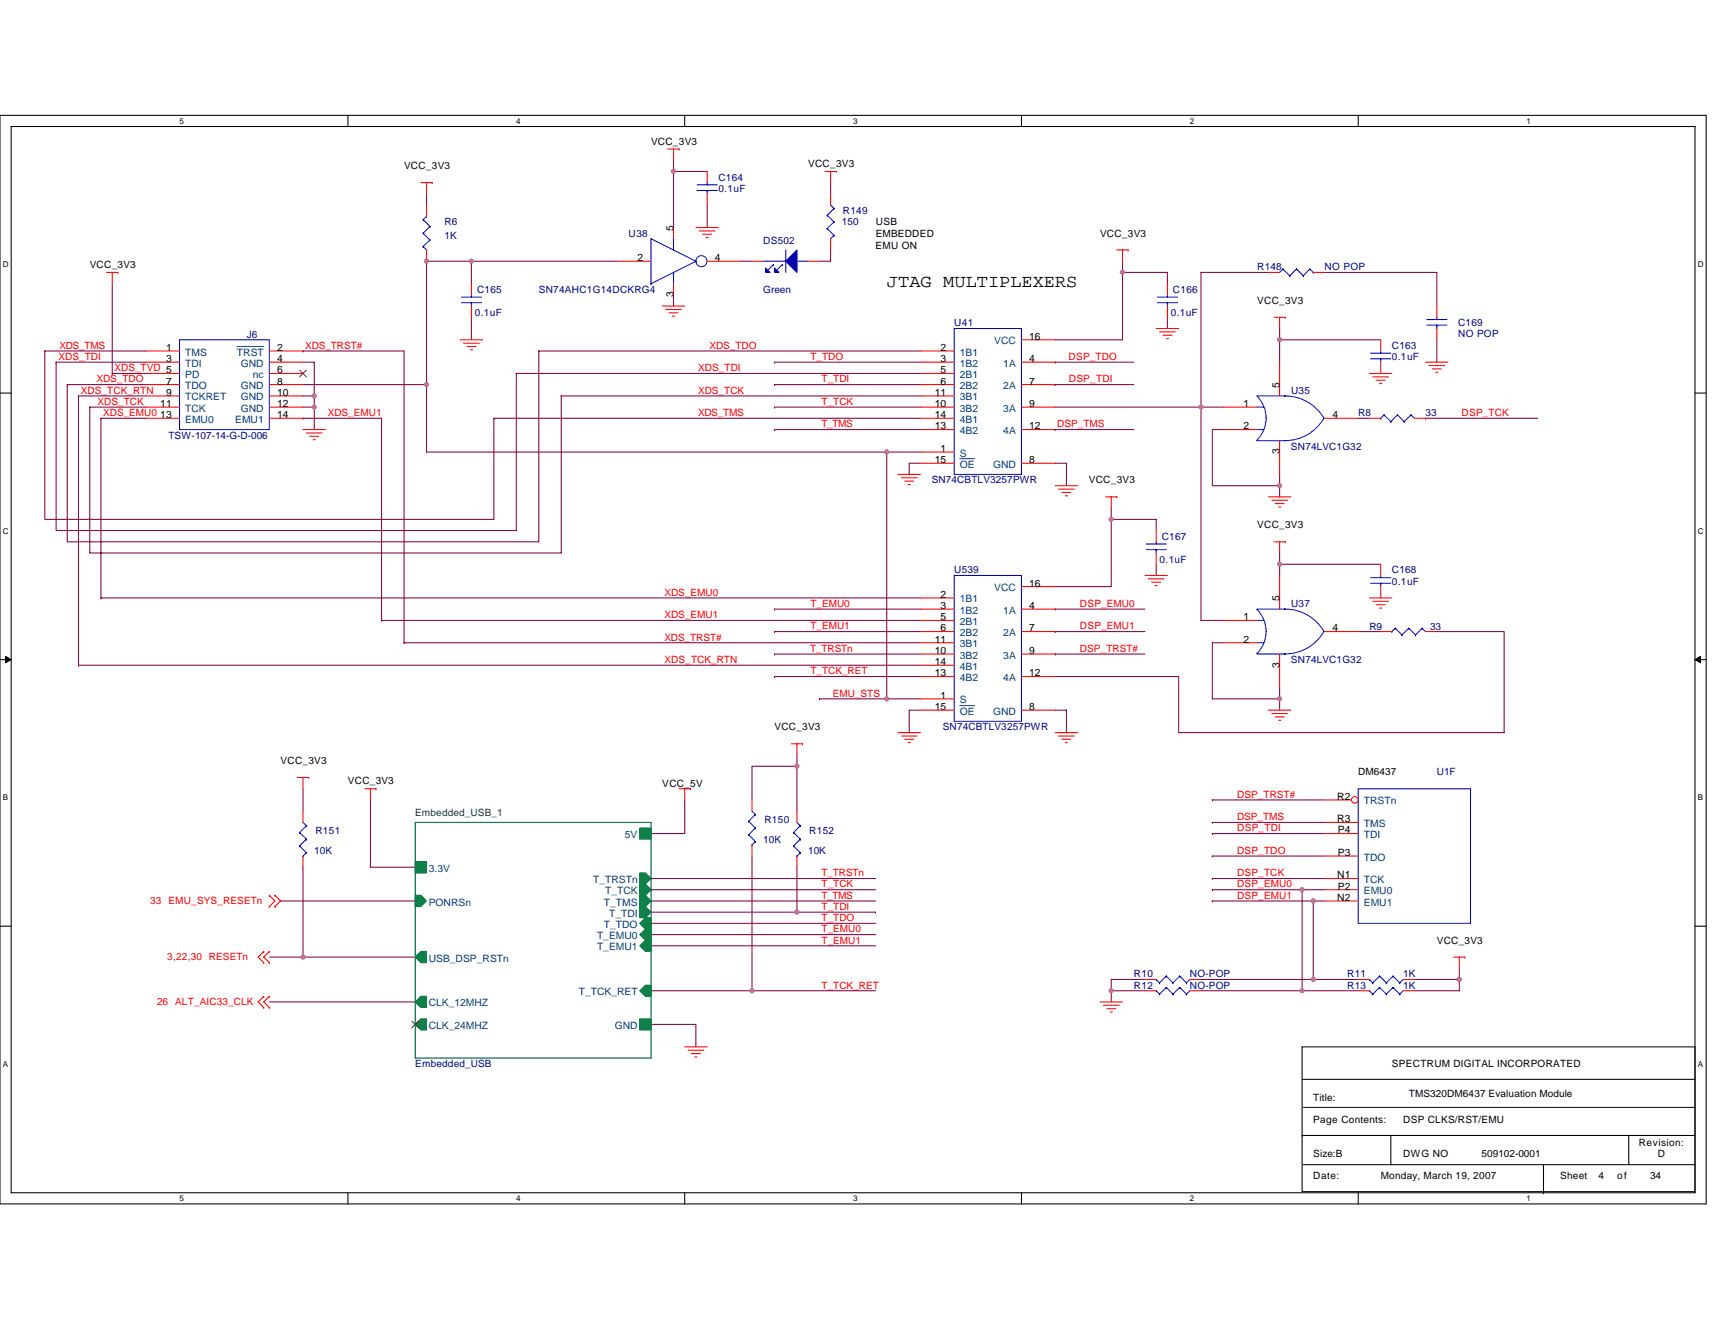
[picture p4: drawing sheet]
<svg xmlns="http://www.w3.org/2000/svg" width="279mm" height="216mm" viewBox="0 0 279 216" stroke-linecap="round" stroke-linejoin="round" font-family="sans-serif">
<path d="M0 18.8h278v177.4h-278zM1.8 20.6h274.3v173.8h-274.3z" fill="none" stroke="#000" stroke-width=".17"/>
<g fill="#fff">
<path d="M29.3 19h.7v1.4h-.7z"/>
<path d="M29.3 194.5h.7v1.5h-.7z"/>
</g>
<path d="M56.7 18.8v1.8M56.7 194.4v1.8" fill="none" stroke="#000" stroke-width=".17"/>
<g fill="#fff">
<path d="M84.1 19h.7v1.4h-.7z"/>
<path d="M84.1 194.5h.7v1.5h-.7z"/>
</g>
<path d="M111.5 18.8v1.8M111.5 194.4v1.8" fill="none" stroke="#000" stroke-width=".17"/>
<g fill="#fff">
<path d="M139 19h.7v1.4h-.7z"/>
<path d="M139 194.5h.7v1.5h-.7z"/>
</g>
<path d="M166.4 18.8v1.8M166.4 194.4v1.8" fill="none" stroke="#000" stroke-width=".17"/>
<g fill="#fff">
<path d="M193.8 19h.8v1.4h-.8z"/>
<path d="M193.8 194.5h.8v1.5h-.8z"/>
</g>
<path d="M221.3 18.8v1.8M221.3 194.4v1.8" fill="none" stroke="#000" stroke-width=".17"/>
<g fill="#fff">
<path d="M248.7 19h.7v1.4h-.7z"/>
<path d="M248.7 194.5h.7v1.5h-.7z"/>
<path d="M.5 42.3h.9v1.5h-.9z"/>
<path d="M276.6 42.3h1v1.5h-1z"/>
<path d="M.5 85.8h.9v1.4h-.9z"/>
<path d="M276.6 85.8h1v1.4h-1z"/>
</g>
<path d="M0 64.1h1.8M276.1 64.1h1.9" fill="none" stroke="#000" stroke-width=".17"/>
<g fill="#fff">
<path d="M.5 129.2h.8v1.5h-.8z"/>
<path d="M276.6 129.2h.9v1.5h-.9z"/>
</g>
<path d="M0 107.5h1.8M276.1 107.5h1.9" fill="none" stroke="#000" stroke-width=".17"/>
<path d="M.9 107l.9 .5-.9 .5zM276.1 107.5l1-.5v1z" fill="#000" stroke="#000" stroke-width=".16"/>
<g fill="#fff">
<path d="M.5 172.6h.8v1.5h-.8z"/>
<path d="M276.6 172.6h.9v1.5h-.9z"/>
</g>
<path d="M0 150.9h1.8M276.1 150.9h1.9M212.1 170.6h64v23.6h-64zM212.1 175.9h64M212.1 185h.1M212.1 185h64M212.3 189.8h63.8M212.3 180.4h63.8M226.6 185v4.8M251.5 194.4h.1M251.5 189.8v4.6M265.3 185v4.8" fill="none" stroke="#000" stroke-width=".17"/>
<g fill="none" stroke="#800040" stroke-width=".17">
<path d="M69.5 31.6v1.8M109.7 27.9h5.5M109.7 26.1v1.8M109.7 27.9v9.2M115.2 33.4v3.7M135.3 29.8v1.8M7.3 57.2h.1M7.3 57.2v27.4h73.2v-16.4M7.3 57.2h16.5M9.1 59h.1M9.1 59v27.4h75v-25.5M9.1 59h14.7"/>
<path d="M18.3 46.2v14.7M49.4 57.2h.1M49.4 57.2h16.4v47.5M49.4 59h1.8v5.5M76.8 51.7v3.7M76.8 42.6h-7.3v20.1M87.8 57.2h.1M87.8 57.2v31.1h-76.8v-25.6M87.8 57.2h62.1M100.6 42.6h-23.8v3.6M109.7 48v1.9M120.7 42.6h1.8"/>
<path d="M126.2 59h.1M126.2 59h23.7M135.3 40.7v1.9h-1.8M171.9 59h.1M171.9 59h12.8M182.9 44.4v11h-11M182.9 44.4h7.3v1.8M182.9 42.6v1.8M190.2 51.7v1.8M206.7 44.4h-11v21.9M208.5 55.4h16.4M208.5 55.4v3.6"/>
<path d="M208.5 53.5v1.9M215.8 44.4h18.3v5.5M234.1 55.4v3.6M11 62.7h.1M11 62.7h12.8M12.8 64.5h.1M12.8 64.5v43.9M12.8 64.5h11M14.6 66.3h.1M14.6 66.3h9.2M16.4 68.2h.1M16.4 68.2v29.2"/>
<path d="M16.4 68.2h7.4M18.3 60.9h.1M18.3 60.9h5.5M49.4 62.7h20.1M49.4 68.2h.1M49.4 68.2h12.8v32.9M49.4 66.3h1.8M49.4 64.5h1.8M51.2 64.5v1.8M51.2 66.3v3.7M69.5 62.7v11h75v40.2M80.5 68.2h.1"/>
<path d="M80.5 68.2h69.4M84.1 60.9h.1M84.1 60.9h65.8M91.4 64.5h.1M91.4 64.5v25.6h-76.8v-23.8M91.4 64.5h58.5M126.2 70h.1M126.2 62.7h.1M126.2 66.3h.1M126.2 70h23.7M126.2 62.7h23.7M126.2 66.3h23.7"/>
<path d="M144.5 73.7h5.4M149.9 75.5h-1.8v1.8M171.9 70h.1M171.9 62.7h.1M171.9 75.5h1.8v3.6M171.9 66.3h23.8M171.9 70h12.8M171.9 62.7h12.8M195.7 66.3h3.6M195.7 66.3v34.8h3.6M199.3 70h-1.8v9.1h11M208.5 79.1v1.9"/>
<path d="M208.5 77.3v1.8M221.3 68.2h1.8M232.2 68.2h.1M232.2 68.2h18.3M16.4 97.4h.1M16.4 97.4h133.5M126.2 99.3h.1M126.2 99.3h23.7M171.9 99.3h.1M171.9 99.3h14.6M181 84.6v11h-9.1M181 84.6h7.4v1.8"/>
<path d="M181 82.8v1.8M188.4 91.9v1.9M208.5 91.9v1.9M208.5 91.9h16.4M208.5 90.1v1.8M12.8 108.4h.1M12.8 108.4h137.1M62.2 101.1h.1M62.2 101.1h87.7M65.8 104.7h.1M65.8 104.7h84.1M126.2 110.2h.1"/>
<path d="M126.2 102.9h.1M126.2 106.6h.1M126.2 110.2h23.7M126.2 102.9h23.7M126.2 106.6h23.7M133.5 113.9h.1M133.5 113.9h11M144.5 113.9h5.4M149.9 115.7h-1.8v3.7M171.9 106.6h.1M171.9 102.9h.1M171.9 115.7h1.8"/>
<path d="M171.9 102.9h14.6M171.9 106.6h14.6M173.7 115.7h.1M173.7 115.7v3.7M199.3 104.7h-1.8v9.2h11M208.5 113.9v1.8M208.5 112.1v1.8M221.3 102.9h3.6M234.1 102.9h10.9v16.5h-53v-9.2h-20.1M49.4 128.5v3.7M60.3 130.3v11h7.3M111.5 130.3v5.5h-5.4"/>
<path d="M122.5 139.5v21.9M129.8 124.9h-7.3v5.4M129.8 124.9v7.3M129.8 123v1.9M197.5 134h.1M197.5 139.5h.1M197.5 135.8h.1M197.5 130.3h.1M197.5 134h18.3M197.5 139.5h18.3M197.5 135.8h18.3M197.5 130.3h18.3"/>
<path d="M43.9 156h23.7M45.7 146.8h21.9M49.4 141.3v14.7M106.1 150.5h.1M106.1 154.1h.1M106.1 152.3h.1M106.1 146.8h.1M106.1 148.6h23.7M106.1 143.2h.1M106.1 145h.1M106.1 150.5h36.5M106.1 154.1h36.5"/>
<path d="M106.1 152.3h36.5M106.1 146.8h36.5M106.1 143.2h36.5M106.1 145h36.5M129.8 141.3v7.3M129.8 148.6h12.8M142.6 148.6h.1M186.5 159.6h-5.5v1.8M195.7 159.6h18.3M197.5 143.2h.1M197.5 146.8h.1M197.5 145h.1"/>
<path d="M197.5 146.8h16.5M197.5 143.2h18.3M197.5 145h14.6M212.1 145h3.7M212.1 145v16.4M214 146.8h1.8M214 159.6h7.3M214 146.8v12.8M230.4 159.6h7.3M237.7 159.6v1.8h-7.3M237.7 157.8v1.8M43.9 163.3h23.7"/>
<path d="M106.1 166.9h7.3v3.7M106.1 161.4h16.4M122.5 161.4h.1M122.5 161.4h20.1M181 161.4h5.5M181 161.4v1.9M195.7 161.4h16.4M212.1 161.4h9.2"/>
</g>
<g fill="none" stroke="#f00" stroke-width=".17">
<path d="M68.6 29.8h1.8M69.5 29.8v1.8M69.5 33.4v1.8M70.4 29.8h.1M108.8 24.3h1.8M109.7 24.3v1.8M110.6 24.3h.1M113.4 37.1h3.6M113.9 37.6h2.6M114.5 38.2h1.4M115 38.7h.4M134.4 27.9h1.8"/>
<path d="M135.3 27.9v1.9M136.2 27.9h.1M17.4 44.4h1.8M18.3 44.4v1.8M19.2 44.4h.1M23.8 59h5.5M23.8 57.2h5.5M43.9 59h5.5M43.9 57.2h5.5M69.5 40.7v1.9M75 55.4h3.6M75.5 55.9h2.6"/>
<path d="M76.1 56.5h1.4M76.6 57h.4M107.9 49.9h3.6M108.4 50.4h2.6M109 51h1.4M109.5 51.5h.4M149.9 59h5.5M149.9 57.2h5.5M166.4 59h5.5M166.4 55.4h5.5M181.9 40.7h1.9M182.9 40.7v1.9"/>
<path d="M183.8 40.7h.1M188.4 53.5h3.6M188.9 54.1h2.6M189.5 54.6h1.4M190 55.2h.4M190.2 46.2v1.8M190.2 49.9v1.8M206.7 44.4h1.8M207.6 51.7h1.8M208.5 51.7v1.8M209.4 51.7h.1M214 44.4h1.8"/>
<path d="M224.9 55.4v1.8M224.9 59v1.9M232.2 59h3.7M232.8 59.6h2.6M234.1 49.9v1.8M234.1 53.5v1.9M23.8 68.2h5.5M23.8 62.7h5.5M23.8 64.5h5.5M23.8 66.3h5.5M23.8 60.9h5.5M43.9 68.2h5.5"/>
<path d="M43.9 62.7h5.5M43.9 64.5h5.5M43.9 66.3h5.5M43.9 60.9h5.5M49.4 70h3.6M49.9 70.5h2.6M50.5 71.1h1.4M51 71.6h.4M146.3 77.3h3.6M146.9 77.9h2.5M147.4 78.4h1.5M147.9 79h.4"/>
<path d="M149.9 68.2h5.5M149.9 62.7h5.5M149.9 64.5h5.5M149.9 66.3h5.5M149.9 70h5.5M149.9 73.7h5.5M149.9 75.5h5.5M149.9 60.9h5.5M166.4 62.7h5.5M166.4 66.3h5.5M166.4 70h5.5M166.4 75.5h5.5"/>
<path d="M171.9 79.1h3.7M172.4 79.7h2.6M223.1 60.9h3.7M223.1 68.2h1.8M223.6 61.4h2.6M224.2 62h1.5M224.7 62.5h.4M230.4 68.2h1.8M233.3 60.1h1.5M233.9 60.7h.4M149.9 99.3h5.5M149.9 97.4h5.5"/>
<path d="M166.4 99.3h5.5M166.4 95.6h5.5M173 80.2h1.5M173.5 80.8h.4M180.1 81h1.8M181 81v1.8M181.9 81h.1M186.5 93.8h3.7M187.1 94.3h2.5M187.6 94.9h1.5M188.2 95.4h.3M188.4 86.4v1.9"/>
<path d="M188.4 90.1v1.8M206.7 81h3.6M207.2 81.5h2.6M207.6 88.3h1.8M207.8 82.1h1.4M208.3 82.6h.4M208.5 88.3v1.8M208.5 93.8v5.5M209.4 88.3h.1M223.1 97.4h3.7M223.6 98h2.6M224.2 98.5h1.5"/>
<path d="M224.7 99.1h.4M224.9 91.9v1.9M224.9 95.6v1.8M146.3 119.4h3.6M146.9 119.9h2.5M149.9 108.4h5.5M149.9 102.9h5.5M149.9 104.7h5.5M149.9 106.6h5.5M149.9 110.2h5.5M149.9 113.9h5.5M149.9 115.7h5.5"/>
<path d="M149.9 101.1h5.5M166.4 102.9h5.5M166.4 106.6h5.5M166.4 110.2h5.5M166.4 115.7h5.5M171.9 119.4h3.7M172.4 119.9h2.6M199.3 104.7h5.5M199.3 101.1h5.5M206.7 115.7h3.6M207.2 116.3h2.6M207.8 116.8h1.4"/>
<path d="M208.3 117.4h.4M208.5 106.6v5.5M215.8 102.9h5.5M48.5 126.7h1.8M49.4 126.7v1.8M49.4 132.2v1.8M49.4 139.5v1.8M50.3 126.7h.1M59.4 128.5h1.9M60.3 128.5v1.8M61.3 128.5h.1M110.6 128.5h1.9"/>
<path d="M111.5 128.5v1.8M112.5 128.5h.1M128.9 121.2h1.8M129.8 121.2v1.8M129.8 132.2v1.8M129.8 139.5v1.8M130.7 121.2h.1M147.4 120.5h1.5M147.9 121h.4M173 120.5h1.5M173.5 121h.4M215.8 139.5h5.5"/>
<path d="M215.8 135.8h5.5M43 156.9h.1M43 155h.1M43 155l-.9 1 .9 .9M43.9 147.7h.1M43.9 145.9h.1M43.9 156.9h.1M43.9 155h.1M43.9 145.9l.9 .9-.9 .9M43.9 155l-.9 1 .9 .9M44.8 145.9h.1M44.8 147.7h.1"/>
<path d="M44.8 145.9l.9 .9-.9 .9M215.8 146.8h5.5M215.8 145h5.5M236.8 156h1.9M237.7 156v1.8M238.7 156h.1M43 164.2h.1M43 162.3h.1M43 162.3l-.9 1 .9 .9M43.9 164.2h.1M43.9 162.3h.1M43.9 162.3l-.9 1 .9 .9"/>
<path d="M111.5 170.6h3.7M112.1 171.1h2.6M112.6 171.7h1.5M113.2 172.2h.4M179.2 163.3h3.7M179.8 163.8h2.5M180.3 164.4h1.5M180.9 164.9h.3M186.5 161.4h1.9M193.8 161.4h1.9M221.3 161.4h1.8M228.6 161.4h1.8"/>
</g>
<g fill="none" stroke="#00f" stroke-width=".17">
<path d="M68.9 38h.1M68.9 35.8h.1M68.9 38l1.1 1.1M68.9 35.8l1.1 1.1M69.5 35.2h.1M69.5 35.2l-.6 .6M70 39.1h.1M70 36.9h.1M70 39.1l-1.1 1.1M70 36.9l-1.1 1.1M29.3 55.4h14.6v14.6h-14.6zM68.9 40.2h.1"/>
<path d="M68.9 40.2l.6 .5M155.4 53.5h11v23.8h-11zM188.5 49.3h3.3M188.5 48.4h3.3M190.2 48v.4M190.2 49.3h.1M190.2 49.3v.6M209 43.8h.1M209 43.8l-.5 .6M209 43.8l1.1 1.1M210.1 44.9h.1M211.2 43.8h.1"/>
<path d="M211.2 43.8l-1.1 1.1M211.2 43.8l1.1 1.1M212.3 44.9h.1M213.4 43.8h.1M213.4 43.8l-1.1 1.1M213.4 43.8l.6 .6M214 44.4h.1M223.3 58.5h3.3M223.3 57.6h3.3M224.9 57.2v.4M224.9 58.5h.1M224.9 58.5v.5"/>
<path d="M232.4 53h3.3M232.4 52.1h3.3M234.1 51.7v.4M234.1 53h.1M234.1 53v.5M224.9 68.2h.1M225.5 67.6h.1M225.5 67.6l1.1 1.1M225.5 67.6l-.6 .6M226.6 68.7h.1M227.7 67.6h.1M227.7 67.6l1.1 1.1"/>
<path d="M227.7 67.6l-1.1 1.1M228.8 68.7h.1M229.9 67.6h.1M229.9 67.6l.5 .6M229.9 67.6l-1.1 1.1M155.4 93.8h11v23.7h-11zM186.7 89.6h3.3M186.7 88.6h3.3M188.4 88.3v.3M188.4 89.6h.1M188.4 89.6v.5M204.7 99.3a5.1 5.1 0 0 1 0 7.2"/>
<path d="M204.8 99.3h4.6M209.4 99.3h-.1a7.3 7.3 0 0 1 6.4 3.6M223.3 95h3.3M223.3 94.1h3.3M224.9 93.8v.3M224.9 95h.1M224.9 95v.6M204.8 106.6h4.6M204.8 101.1h1.1M204.8 104.7h1.1M215.7 102.8a7.3 7.3 0 0 1-6.4 3.8h.1M48.8 135.7h.1"/>
<path d="M48.8 137.8h.1M48.8 135.7l1.1 1M48.8 137.8l1.1 1.1M49.4 139.5h.1M49.4 134l.5 .6M49.9 134.6h.1M49.9 136.7h.1M49.9 138.9h.1M49.9 134.6l-1.1 1.1M49.9 136.7l-1.1 1.1M49.9 138.9l-.5 .6M129.3 135.7h.1"/>
<path d="M129.3 137.8h.1M129.3 135.7l1.1 1M129.3 137.8l1.1 1.1M129.8 139.5h.1M129.8 134l.6 .6M130.4 134.6h.1M130.4 136.7h.1M130.4 138.9h.1M130.4 134.6l-1.1 1.1M130.4 136.7l-1.1 1.1M130.4 138.9l-.6 .6M221.3 128.5h18.3v22h-18.3z"/>
<path d="M188.4 161.4h.1M188.4 161.4l.5 .6M188.9 162h.1M190 160.9h.1M190 160.9l1.1 1.1M190 160.9l-1.1 1.1M191.1 162h.1M192.2 160.9h.1M192.2 160.9l1.1 1.1M192.2 160.9l-1.1 1.1M193.3 162h.1M193.8 161.4l-.5 .6"/>
<path d="M223.1 161.4h.1M223.1 161.4l.5 .6M223.6 162h.1M224.7 160.9h.1M224.7 160.9l1.1 1.1M224.7 160.9l-1.1 1.1M225.8 162h.1M226.9 160.9h.1M226.9 160.9l1.1 1.1M226.9 160.9l-1.1 1.1M228 162h.1M228.6 161.4l-.6 .6"/>
</g>
<path d="M38.6 56.5h4.4M156.4 74.7h2.4M156.4 115h2.4" fill="none" stroke="#004080" stroke-width=".16"/>
<g fill="#008040" stroke="#008040" stroke-width=".17">
<path d="M104.2 134.9h1.9v1.8h-1.9z" fill-rule="evenodd"/>
<path d="M67.6 156l1-1h.9v1.9h-.9z" fill-rule="evenodd"/>
<path d="M104.2 150.5l1-1h.9v1.9h-.9z" fill-rule="evenodd"/>
<path d="M104.2 144.1h1l.9 .9-.9 .9h-1z" fill-rule="evenodd"/>
<path d="M104.2 145.9h1l.9 .9-.9 .9h-1z" fill-rule="evenodd"/>
<path d="M104.2 142.2h1l.9 1-.9 .9h-1z" fill-rule="evenodd"/>
<path d="M104.2 152.3l1-.9h.9v1.8h-.9z" fill-rule="evenodd"/>
<path d="M104.2 154.1l1-.9h.9v1.8h-.9z" fill-rule="evenodd"/>
<path d="M104.2 147.7h1l.9 .9-.9 .9h-1z" fill-rule="evenodd"/>
<path d="M67.6 140.4h1.9v1.8h-1.9z" fill-rule="evenodd"/>
<path d="M67.6 145.9h1l.9 .9-.9 .9h-1z" fill-rule="evenodd"/>
<path d="M104.2 166h1.9v1.8h-1.9z" fill-rule="evenodd"/>
<path d="M104.2 161.4l1-.9h.9v1.8h-.9z" fill-rule="evenodd"/>
<path d="M67.6 163.3l1-1h.9v1.9h-.9z" fill-rule="evenodd"/>
<path d="M67.6 166.9l1-.9h.9v1.8h-.9z" fill-rule="evenodd"/>
</g>
<path d="M48.8 60.3l1.1 1.1M49.9 60.3l-1.1 1.1M67.1 166.4l1.1 1.1M68.2 166.4l-1.1 1.1" fill="none" stroke="#804000" stroke-width=".16"/>
<path d="M67.6 134h38.5v38.4h-38.5z" fill="none" stroke="#008000" stroke-width=".17"/>
<circle cx="220.7" cy="130.3" r=".54" fill="#fff" stroke="#f00" stroke-width=".17"/>
<g fill="none" stroke="#f00" stroke-width=".17">
<path d="M109.7 37.1v1.8M115.2 27.9v1.9M115.2 31.6v1.8M135.3 31.6v1.8M135.3 38.9v1.8M76.8 46.2v1.8M76.8 49.9v1.8M100.6 42.6h5.5M109.7 46.2v1.8M115.2 42.6h5.5M122.5 42.6h1.9M131.7 42.6h1.8"/>
<path d="M208.5 59v5.5M199.3 66.3h5.5M199.3 70h5.5M208.5 71.8v5.5M215.8 68.2h5.5M224.9 102.9h1.9M232.2 102.9h1.9M122.5 130.3v1.9M122.5 137.7v1.8M215.8 130.3h4.4M215.8 134h5.5M186.5 159.6h1.9"/>
<path d="M193.8 159.6h1.9M215.8 143.2h5.5M221.3 159.6h1.8M228.6 159.6h1.8"/>
</g>
<g fill="#00f" stroke="#00f" stroke-width=".17">
<path d="M129.8 40.7v3.7l-1.8-1.8z" fill-rule="evenodd"/>
<path d="M126.2 43.7l.7 .7h-.7z" fill-rule="evenodd"/>
<path d="M124.7 43.7l.8 .7h-.8z" fill-rule="evenodd"/>
</g>
<g fill="none" stroke="#00f" stroke-width=".17">
<path d="M109.7 38.9v1.8M113.6 31h3.3M113.6 30.1h3.3M115.2 29.8v.3M115.2 31h.1M115.2 31v.6M134.8 35.1h.1M134.8 37.3h.1M134.8 35.1l1.1 1.1M134.8 37.3l1.1 1.1M135.3 38.9h.1M135.3 33.4l.6 .6"/>
<path d="M135.9 34h.1M135.9 36.2h.1M135.9 38.4h.1M135.9 34l-1.1 1.1M135.9 36.2l-1.1 1.1M135.9 38.4l-.6 .5M75.2 49.3h3.2M75.2 48.4h3.2M76.8 48v.4M76.8 49.3h.1M76.8 49.3v.6M106.1 46.2h.1"/>
<path d="M109.7 44.4h.1M109.7 44.4v1.8M113.4 42.6l-7.3-3.7v7.3M113.4 42.6h.1M113.4 42.6l-7.3 3.6M124.4 42.6h3.6M126 43.1h.1M126 43.1l-.9 .9M127.5 43.1h.1M127.5 43.1l-1 .9M128 40.7v3.7M129.8 42.6h1.9"/>
<path d="M204.8 64.5a5.1 5.1 0 0 1-.1 7.3M204.8 64.5h4.6M204.8 71.8h4.6M204.8 66.3h1.1M204.8 70h1.1M209.4 64.5h-.1a7.3 7.3 0 0 1 6.4 3.7M215.7 68.1a7.3 7.3 0 0 1-6.4 3.7h.1M226.8 102.9h.1M227.3 102.4h.1M227.3 102.4l1.1 1.1M227.3 102.4l-.5 .5M228.4 103.5h.1"/>
<path d="M229.5 102.4h.1M229.5 102.4l1.1 1.1M229.5 102.4l-1.1 1.1M230.6 103.5h.1M231.7 102.4h.1M231.7 102.4l.5 .5M231.7 102.4l-1.1 1.1M122 133.8h.1M122 136h.1M122 133.8l1.1 1.1M122 136l1.1 1.1M122.5 137.7h.1"/>
<path d="M122.5 132.2l.6 .5M123.1 132.7h.1M123.1 134.9h.1M123.1 137.1h.1M123.1 132.7l-1.1 1.1M123.1 134.9l-1.1 1.1M123.1 137.1l-.6 .6M188.4 159.6h.1M188.4 159.6l.5 .5M190 159h.1M190 159l1.1 1.1M190 159l-1.1 1.1"/>
<path d="M192.2 159h.1M192.2 159l1.1 1.1M192.2 159l-1.1 1.1M193.8 159.6l-.5 .5M223.1 159.6h.1M223.1 159.6l.5 .5M224.7 159h.1M224.7 159l1.1 1.1M224.7 159l-1.1 1.1M226.9 159h.1M226.9 159l1.1 1.1M226.9 159l-1.1 1.1"/>
<path d="M228.6 159.6l-.6 .5M188.9 160.1h.1M191.1 160.1h.1M193.3 160.1h.1M223.6 160.1h.1M225.8 160.1h.1M228 160.1h.1"/>
<circle cx="114.3" cy="42.6" r=".9"/>
</g>
<g fill="#f0f" stroke="#f0f" stroke-width=".17">
<circle cx="129.8" cy="148.6" r=".35"/>
<circle cx="49.4" cy="155.9" r=".36"/>
<circle cx="181" cy="84.6" r=".35"/>
<circle cx="182.9" cy="44.4" r=".36"/>
<circle cx="51.2" cy="64.5" r=".36"/>
<circle cx="144.4" cy="113.9" r=".36"/>
<circle cx="144.4" cy="73.6" r=".36"/>
<circle cx="69.5" cy="62.7" r=".35"/>
<circle cx="69.5" cy="42.6" r=".35"/>
<circle cx="122.5" cy="161.4" r=".36"/>
<circle cx="129.8" cy="124.8" r=".35"/>
<circle cx="51.2" cy="66.3" r=".35"/>
<circle cx="109.7" cy="27.9" r=".36"/>
<circle cx="208.5" cy="91.9" r=".36"/>
<circle cx="208.5" cy="55.3" r=".36"/>
<circle cx="208.5" cy="79.1" r=".35"/>
<circle cx="208.5" cy="113.9" r=".36"/>
<circle cx="195.7" cy="66.3" r=".36"/>
<circle cx="212.1" cy="145" r=".35"/>
<circle cx="212.1" cy="161.4" r=".35"/>
<circle cx="214" cy="159.6" r=".36"/>
<circle cx="181" cy="161.4" r=".35"/>
<circle cx="237.7" cy="159.6" r=".36"/>
<circle cx="214" cy="146.8" r=".36"/>
<circle cx="76.8" cy="42.6" r=".36"/>
</g>
<text font-size="2.9" x="144.5" y="46.7">JTAG MULTIPLEXERS</text>
<g font-size="1.7">
<text x="109.7" y="37.6" transform="rotate(-90 109.7 37.6)">5</text>
<text x="103.9" y="42.5">2</text>
<text x="116.5" y="42.5">4</text>
<text x="109.7" y="48.4" transform="rotate(-90 109.7 48.4)">3</text>
<text x="27.1" y="57.2">1</text>
<text x="27.1" y="59">3</text>
<text x="45.1" y="59">4</text>
<text x="45.1" y="57.2">2</text>
<text x="153.2" y="57.2">2</text>
<text x="153.2" y="59">3</text>
<text x="167.7" y="59">4</text>
<text x="167.7" y="55.4">16</text>
<text x="27.1" y="62.7">7</text>
<text x="27.1" y="64.5">9</text>
<text x="45.1" y="62.7">8</text>
<text x="45.1" y="64.5">10</text>
<text x="45.1" y="60.8">6</text>
<text x="152.3" y="64.5">11</text>
<text x="153.2" y="60.8">5</text>
<text x="153.2" y="62.7">6</text>
<text x="167.7" y="62.7">7</text>
<text x="208.4" y="63.2" transform="rotate(-90 208.4 63.2)">5</text>
<text x="26.1" y="66.3">11</text>
<text x="26.1" y="68.1">13</text>
<text x="45.1" y="68.1">14</text>
<text x="45.1" y="66.3">12</text>
<text x="152.3" y="68.1">14</text>
<text x="152.3" y="70">13</text>
<text x="152.3" y="66.3">10</text>
<text x="167.7" y="66.3">9</text>
<text x="167.7" y="70">12</text>
<text x="202.6" y="66.3">1</text>
<text x="202.6" y="70">2</text>
<text x="217.1" y="68.1">4</text>
<text x="152.3" y="75.5">15</text>
<text x="153.2" y="73.6">1</text>
<text x="167.7" y="75.5">8</text>
<text x="208.4" y="74" transform="rotate(-90 208.4 74)">3</text>
<text x="167.7" y="95.6">16</text>
<text x="153.2" y="97.4">2</text>
<text x="153.2" y="99.2">3</text>
<text x="153.2" y="101.1">5</text>
<text x="167.7" y="99.2">4</text>
<text x="202.6" y="101.1">1</text>
<text x="208.4" y="98" transform="rotate(-90 208.4 98)">5</text>
<text x="152.3" y="104.7">11</text>
<text x="152.3" y="106.6">10</text>
<text x="153.2" y="102.9">6</text>
<text x="167.7" y="102.9">7</text>
<text x="167.7" y="106.6">9</text>
<text x="202.6" y="104.7">2</text>
<text x="217.1" y="102.9">4</text>
<text x="152.3" y="108.4">14</text>
<text x="152.3" y="110.2">13</text>
<text x="153.2" y="113.9">1</text>
<text x="167.7" y="110.2">12</text>
<text x="208.4" y="108.8" transform="rotate(-90 208.4 108.8)">3</text>
<text x="152.3" y="115.7">15</text>
<text x="167.7" y="115.7">8</text>
<text x="217.9" y="130.3">R2</text>
<text x="217.9" y="134">R3</text>
<text x="218" y="135.8">P4</text>
<text x="217.9" y="143.1">N1</text>
<text x="218" y="139.5">P3</text>
<text x="217.9" y="146.8">N2</text>
<text x="218" y="144.9">P2</text>
</g>
<g font-size="1.7" fill="#004080">
<text x="30.2" y="57.9">TMS</text>
<text x="30.2" y="59.8">TDI</text>
<text x="38.6" y="57.9">TRST</text>
<text x="39.2" y="59.8">GND</text>
<text x="156.4" y="57.9">1B1</text>
<text x="156.4" y="59.8">1B2</text>
<text x="162" y="56.1">VCC</text>
<text x="163.4" y="59.8">1A</text>
<text x="30.2" y="61.6">PD</text>
<text x="30.2" y="63.4">TDO</text>
<text x="30.2" y="65.3">TCKRET</text>
<text x="39.2" y="63.4">GND</text>
<text x="39.2" y="65.3">GND</text>
<text x="41.2" y="61.6">nc</text>
<text x="156.4" y="65.3">3B1</text>
<text x="156.4" y="61.6">2B1</text>
<text x="156.4" y="63.4">2B2</text>
<text x="163.4" y="63.4">2A</text>
<text x="30.2" y="67.1">TCK</text>
<text x="30.2" y="68.9">EMU0</text>
<text x="38.3" y="68.9">EMU1</text>
<text x="39.2" y="67.1">GND</text>
<text x="156.4" y="68.9">4B1</text>
<text x="156.4" y="70.7">4B2</text>
<text x="156.4" y="67.1">3B2</text>
<text x="163.4" y="67.1">3A</text>
<text x="163.4" y="70.7">4A</text>
<text x="156.4" y="74.4">S</text>
<text x="156.4" y="76.2">OE</text>
<text x="161.8" y="76.2">GND</text>
<text x="156.4" y="98.2">1B1</text>
<text x="156.4" y="100">1B2</text>
<text x="156.4" y="101.8">2B1</text>
<text x="162" y="96.3">VCC</text>
<text x="163.4" y="100">1A</text>
<text x="156.4" y="105.5">3B1</text>
<text x="156.4" y="107.3">3B2</text>
<text x="156.4" y="103.7">2B2</text>
<text x="163.4" y="103.7">2A</text>
<text x="163.4" y="107.3">3A</text>
<text x="156.4" y="109.1">4B1</text>
<text x="156.4" y="111">4B2</text>
<text x="163.4" y="111">4A</text>
<text x="156.4" y="114.6">S</text>
<text x="156.4" y="116.5">OE</text>
<text x="161.8" y="116.5">GND</text>
<text x="222.2" y="131.1">TRSTn</text>
<text x="101.8" y="136.6">5V</text>
<text x="222.2" y="136.6">TDI</text>
<text x="222.2" y="134.7">TMS</text>
<text x="69.8" y="142">3.3V</text>
<text x="96.6" y="143.9">T_TRSTn</text>
<text x="222.2" y="140.2">TDO</text>
<text x="222.2" y="143.9">TCK</text>
<text x="69.8" y="147.6">PONRSn</text>
<text x="98.4" y="147.6">T_TMS</text>
<text x="98.6" y="145.7">T_TCK</text>
<text x="99.2" y="149.4">T_TDI</text>
<text x="222.2" y="147.6">EMU1</text>
<text x="222.2" y="145.7">EMU0</text>
<text x="97.3" y="153">T_EMU0</text>
<text x="97.3" y="154.9">T_EMU1</text>
<text x="98.4" y="151.2">T_TDO</text>
<text x="69.8" y="156.7">USB_DSP_RSTn</text>
<text x="69.8" y="164">CLK_12MHZ</text>
<text x="69.8" y="167.7">CLK_24MHZ</text>
<text x="94.3" y="162.2">T_TCK_RET</text>
<text x="100.1" y="167.7">GND</text>
</g>
<g font-size="1.6">
<text x="106.1" y="23.6">VCC_3V3</text>
<text x="65.8" y="27.6">VCC_3V3</text>
<text x="131.7" y="27.2">VCC_3V3</text>
<text x="142.6" y="40.5">EMU ON</text>
<text x="142.7" y="36.7">USB</text>
<text x="142.7" y="38.6">EMBEDDED</text>
<text x="179.2" y="38.6">VCC_3V3</text>
<text x="14.6" y="43.7">VCC_3V3</text>
<text x="204.8" y="49.5">VCC_3V3</text>
<text x="177.4" y="78.8">VCC_3V3</text>
<text x="204.8" y="86.1">VCC_3V3</text>
<text x="126.2" y="119">VCC_3V3</text>
<text x="45.7" y="124.5">VCC_3V3</text>
<text x="56.7" y="127.8">VCC_3V3</text>
<text x="107.9" y="128.2">VCC_5V</text>
<text x="221.3" y="126.3">DM6437</text>
<text x="234.1" y="153.8">VCC_3V3</text>
<text x="226.8" y="173.9">SPECTRUM DIGITAL INCORPORATED</text>
<text x="214" y="179.4">Title:</text>
<text x="229.5" y="178.8">TMS320DM6437 Evaluation Module</text>
<text x="214" y="183">Page Contents:</text>
<text x="228.6" y="183">DSP CLKS/RST/EMU</text>
<text x="214" y="188.5">Size:B</text>
<text x="228.6" y="188.5">DWG NO</text>
<text x="241.4" y="188.5">509102-0001</text>
<text x="267" y="186.7">Revision:</text>
<text x="270.1" y="188.5">D</text>
<text x="214" y="192.2">Date:</text>
<text x="224.9" y="192.2">Monday, March 19, 2007</text>
<text x="254.2" y="192.2">Sheet</text>
<text x="260.4" y="192.2">4</text>
<text x="263.5" y="192.2">of</text>
<text x="268.8" y="192.2">34</text>
</g>
<g font-size="1.6" fill="#000080">
<text x="117" y="29.4">C164</text>
<text x="117" y="31.2">0.1uF</text>
<text x="137.3" y="34.9">R149</text>
<text x="72.4" y="36.7">R6</text>
<text x="72.4" y="38.9">1K</text>
<text x="102.4" y="38.6">U38</text>
<text x="124.4" y="39.8">DS502</text>
<text x="137.2" y="36.7">150</text>
<text x="77.7" y="47.7">C165</text>
<text x="87.8" y="47.7">SN74AHC1G14DCKRG4</text>
<text x="124.4" y="47.7">Green</text>
<text x="191.1" y="47.7">C166</text>
<text x="204.8" y="44">R148</text>
<text x="215.8" y="44">NO POP</text>
<text x="77.3" y="51.5">0.1uF</text>
<text x="155.5" y="53.2">U41</text>
<text x="190.7" y="51.5">0.1uF</text>
<text x="237.6" y="53.2">C169</text>
<text x="40.2" y="55">J6</text>
<text x="226.8" y="56.9">C163</text>
<text x="226.8" y="58.7">0.1uF</text>
<text x="237.6" y="54.8">NO POP</text>
<text x="210.3" y="64.2">U35</text>
<text x="27.4" y="71.5">TSW-107-14-G-D-006</text>
<text x="221.3" y="67.8">R8</text>
<text x="232.2" y="67.8">33</text>
<text x="210.3" y="73.3">SN74LVC1G32</text>
<text x="151.8" y="78.8">SN74CBTLV3257PWR</text>
<text x="189.3" y="87.9">C167</text>
<text x="155.4" y="93.4">U539</text>
<text x="188.9" y="91.8">0.1uF</text>
<text x="226.8" y="93.4">C168</text>
<text x="226.8" y="95.3">0.1uF</text>
<text x="210.3" y="98.9">U37</text>
<text x="223.1" y="102.6">R9</text>
<text x="233" y="102.6">33</text>
<text x="210.3" y="108.1">SN74LVC1G32</text>
<text x="153.6" y="119">SN74CBTLV3257PWR</text>
<text x="234.1" y="126.3">U1F</text>
<text x="51.4" y="135.8">R151</text>
<text x="124.4" y="137.3">10K</text>
<text x="124.5" y="134">R150</text>
<text x="131.8" y="135.8">R152</text>
<text x="51.2" y="139.1">10K</text>
<text x="131.7" y="139.1">10K</text>
<text x="184.7" y="161.1">R12</text>
<text x="184.7" y="159.3">R10</text>
<text x="193.8" y="161.1">NO-POP</text>
<text x="193.8" y="159.3">NO-POP</text>
<text x="219.5" y="161.1">R13</text>
<text x="219.5" y="159.3">R11</text>
<text x="228.6" y="161.1">1K</text>
<text x="228.6" y="159.3">1K</text>
<text x="67.6" y="173.9">Embedded_USB</text>
</g>
<g font-size="1.6" fill="#f00">
<text x="9.5" y="58.7">XDS_TDI</text>
<text x="9.7" y="56.8">XDS_TMS</text>
<text x="49.7" y="56.8">XDS_TRST#</text>
<text x="115.6" y="56.8">XDS_TDO</text>
<text x="132" y="58.7">T_TDO</text>
<text x="174.1" y="58.7">DSP_TDO</text>
<text x="13.1" y="64.2">XDS_TCK_RTN</text>
<text x="15.7" y="62.3">XDS_TDO</text>
<text x="15.9" y="66">XDS_TCK</text>
<text x="18.6" y="60.5">XDS_TVD 5</text>
<text x="113.7" y="60.5">XDS_TDI</text>
<text x="113.7" y="64.2">XDS_TCK</text>
<text x="133.9" y="62.3">T_TDI</text>
<text x="133.9" y="66">T_TCK</text>
<text x="174.1" y="62.3">DSP_TDI</text>
<text x="16.8" y="67.8">XDS_EMU0</text>
<text x="53.4" y="67.8">XDS_EMU1</text>
<text x="113.7" y="67.8">XDS_TMS</text>
<text x="133.9" y="69.6">T_TMS</text>
<text x="172.3" y="69.6">DSP_TMS</text>
<text x="238.1" y="67.8">DSP_TCK</text>
<text x="108.2" y="97.1">XDS_EMU0</text>
<text x="108.2" y="100.7">XDS_EMU1</text>
<text x="132" y="98.9">T_EMU0</text>
<text x="175.9" y="98.9">DSP_EMU0</text>
<text x="108.2" y="104.4">XDS_TRST#</text>
<text x="132" y="106.2">T_TRSTn</text>
<text x="132" y="102.6">T_EMU1</text>
<text x="175.9" y="106.2">DSP_TRST#</text>
<text x="175.9" y="102.6">DSP_EMU1</text>
<text x="108.2" y="108">XDS_TCK_RTN</text>
<text x="132" y="109.9">T_TCK_RET</text>
<text x="135.7" y="113.5">EMU_STS</text>
<text x="201.5" y="130">DSP_TRST#</text>
<text x="201.5" y="133.6">DSP_TMS</text>
<text x="201.6" y="135.5">DSP_TDI</text>
<text x="133.8" y="142.8">T_TRSTn</text>
<text x="201.5" y="139.1">DSP_TDO</text>
<text x="201.5" y="142.8">DSP_TCK</text>
<text x="24.5" y="147.4">33 EMU_SYS_RESETn</text>
<text x="133.9" y="146.5">T_TMS</text>
<text x="133.9" y="144.6">T_TCK</text>
<text x="133.9" y="148.3">T_TDI</text>
<text x="201.5" y="146.5">DSP_EMU1</text>
<text x="201.5" y="144.6">DSP_EMU0</text>
<text x="133.9" y="150.1">T_TDO</text>
<text x="133.9" y="153.8">T_EMU1</text>
<text x="133.9" y="151.9">T_EMU0</text>
<text x="27.2" y="156.5">3,22,30 RESETn</text>
<text x="133.9" y="161.1">T_TCK_RET</text>
<text x="25.6" y="163.8">26 ALT_AIC33_CLK</text>
</g>
<text font-size="1.6" fill="#004040" x="67.6" y="132.9">Embedded_USB_1</text>
<g font-size="1.3">
<text x="29.3" y="20.2">5</text>
<text x="84.1" y="20.2">4</text>
<text x="139" y="20.2">3</text>
<text x="193.8" y="20.2">2</text>
<text x="248.7" y="20.2">1</text>
<text x=".5" y="43.5">D</text>
<text x="276.6" y="43.5">D</text>
<text x=".5" y="87">C</text>
<text x="276.6" y="87">C</text>
<text x=".5" y="130.4">B</text>
<text x="276.6" y="130.4">B</text>
<text x=".5" y="173.8">A</text>
<text x="276.6" y="173.8">A</text>
<text x="29.3" y="195.7">5</text>
<text x="84.1" y="195.7">4</text>
<text x="139" y="195.7">3</text>
<text x="193.8" y="195.7">2</text>
<text x="248.7" y="195.7">1</text>
</g>
</svg>
